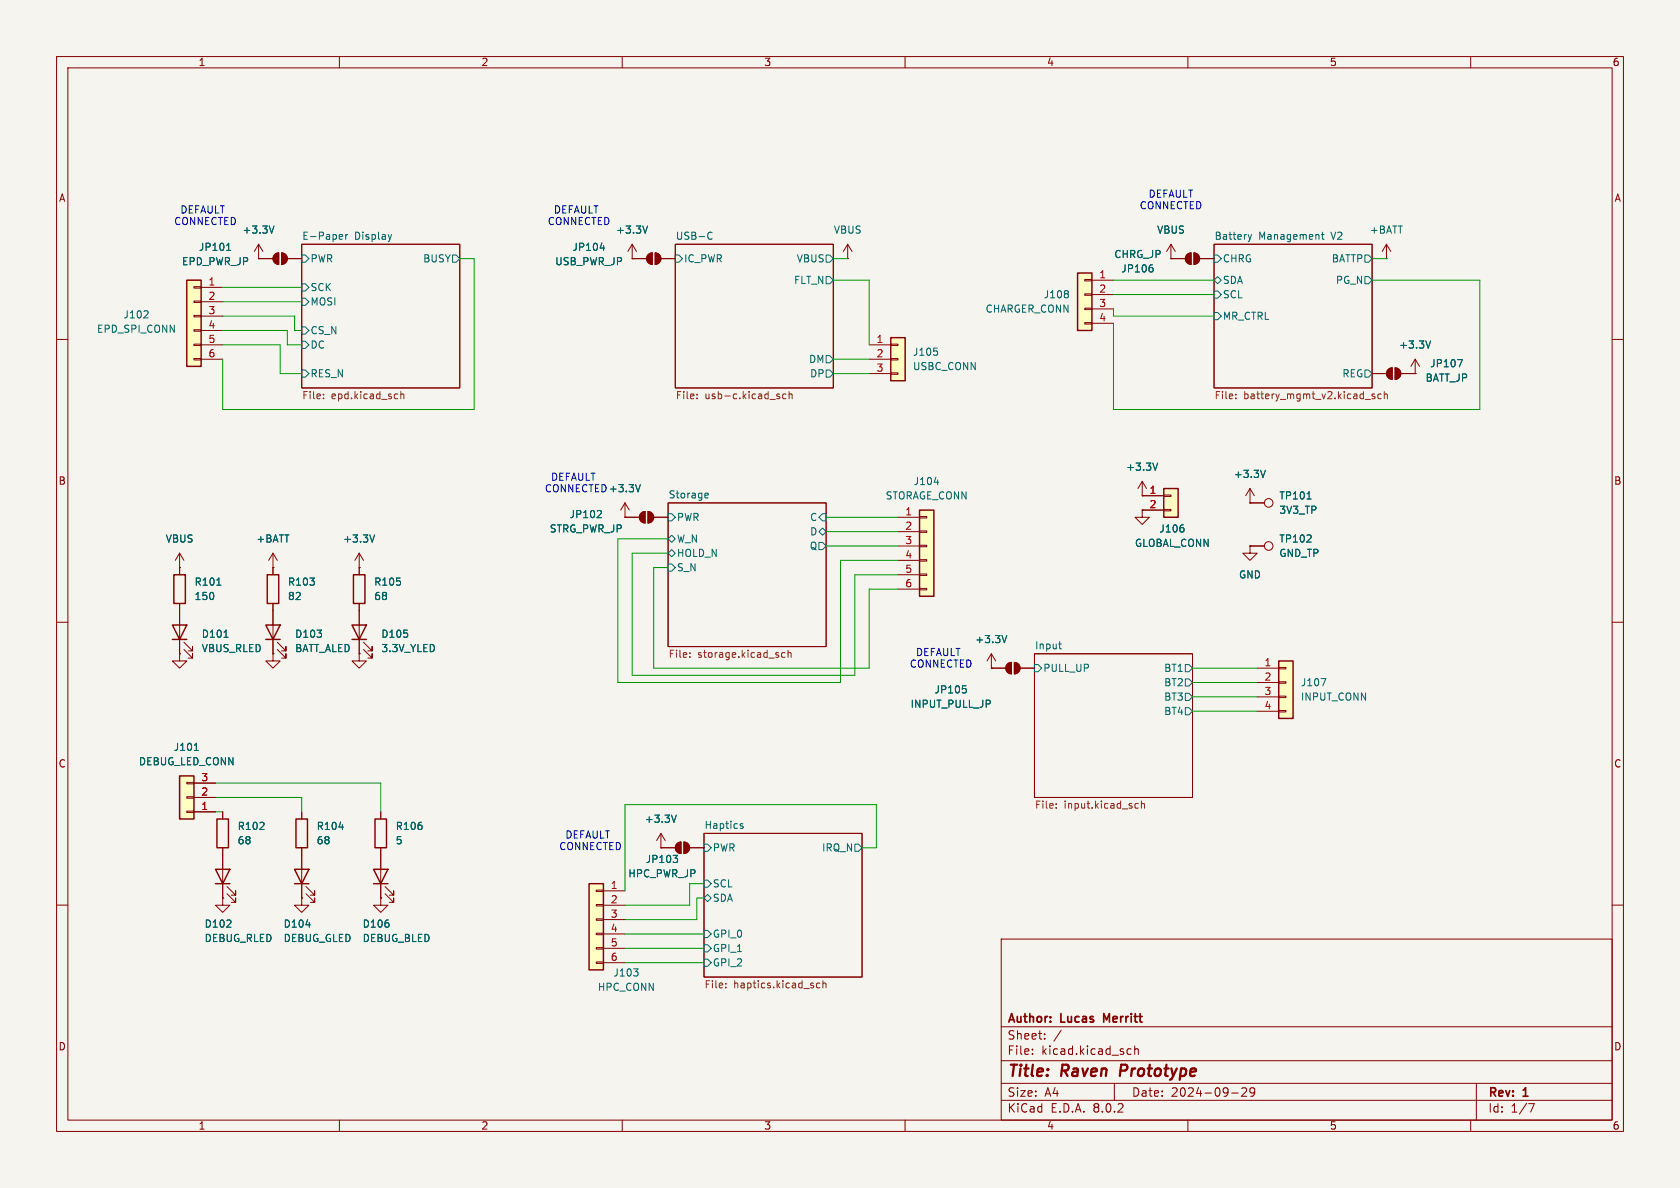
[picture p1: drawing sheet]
<svg xmlns="http://www.w3.org/2000/svg" width="297mm" height="210mm" viewBox="0 0 297 210" stroke-linecap="round" stroke-linejoin="round" font-family="sans-serif">
<path d="M0 0h297v210h-297z" fill="#f5f4ef" stroke="#f5f4ef" stroke-width=".18"/>
<g fill="none" stroke="#840000" stroke-width=".18">
<path d="M10 10h277v190h-277zM12 12h273v186h-273zM60 10v2M110 10v2M160 10v2M210 10v2M260 10v2M10 60h2M53.3 43.2h28v25.4h-28zM119.4 43.2h27.9v25.4h-27.9zM214.6 43.2h28v25.4h-28zM285 60h2"/>
<path d="M110.5 91.4h.1M110.5 88.9l-.8 1.3M110.5 88.9v2.5M110.5 88.9l.8 1.3M118.1 88.9h27.9v25.4h-27.9zM10 110h2M182.9 115.6h27.9v25.4h-27.9zM285 110h2M10 160h2M124.5 147.3h27.9v25.4h-27.9zM285 160h2M177 166h108v32h-108z"/>
<path d="M60 198v2M110 198v2M160 198v2M177 194.5h108M177 191.5h108M177 187.5h108M177 181.5h108M182.5 186.3v.1M182.5 185.5v.1M184.7 183.6v.1M184.7 182.8v.1M187.6 182.1l-1.3 2"/>
<path d="M197 191.5v3M199.4 186.3h.6M199.4 185.5h.6M200.6 185.5l.2-.1 .4 .1v.9M200.6 184.9v1.5M210 198v2M217.7 193.2h1.2M219.5 192.4l.6-.1 .2 .1 .1 .3-.9 1.1h.9M221.8 192.9l-.3 .3h-.3l-.2-.3 .1-.5 .4-.1 .2 .1a.99 .99 0 0 1-.3 1.4h-.3M260 198v2M261 191.5v6.5M270.2 195.1h1l-.6 1.5"/>
</g>
<path d="M198.2 188.2l-.2 2" fill="none" stroke="#840000" stroke-width=".4"/>
<path d="M195.6 180.3l-.5-1.1v1.5" fill="none" stroke="#840000" stroke-width=".3"/>
<g fill="none" stroke="#006464" stroke-width=".18">
<path d="M53.3 45.1h.7l.6 .6-.6 .7h-.7zM53.3 50.2h.7l.6 .6-.6 .6h-.7zM53.3 52.7h.7l.6 .6-.6 .7h-.7zM53.3 57.8h.7l.6 .6-.6 .7h-.7zM60.4 41.5l.2 .3-.6 .1M60.5 42.2l-.1 .1M61.1 41.5v.8M61.5 41.5l-.4 .2M69.2 41.5l-.3 .8M80 45.1h.6l.7 .6-.7 .7h-.6zM119.4 45.1h.6l.6 .6-.6 .7h-.6zM125.3 41.1l.3-.1 .3 .2"/>
<path d="M125.9 42.2l-.3 .1-.3-.1M146 45.1h.7l.6 .6-.6 .7h-.7zM146 48.9h.7l.6 .6-.6 .7h-.7zM214.6 45.1h.7l.6 .6-.6 .7h-.7zM214.6 49.5l.7-.6 .6 .6-.6 .7zM214.6 51.4h.7l.6 .7-.6 .6h-.7zM214.6 55.2h.7l.6 .7-.6 .6h-.7zM220.7 41.5l.3 .8M221 42.3l-.2 .4M221.3 41.5l-.3 .8M233.6 41.5h.5M233.8 41v1.1l.3 .2"/>
<path d="M241.3 45.1h.6l.7 .6-.7 .7h-.6zM241.3 48.9h.6l.7 .6-.7 .7h-.6zM53.3 60.3h.7l.6 .7-.6 .6h-.7zM53.3 65.4h.7l.6 .6-.6 .7h-.7zM146 62.9h.7l.6 .6-.6 .6h-.7zM146 65.4h.7l.6 .6-.6 .7h-.7zM241.3 65.4h.6l.7 .6-.7 .7h-.6zM113.2 85.7l-.4 1.2M118.1 90.8h.6l.7 .6-.7 .7h-.6zM118.1 97.8l.6-.6 .7 .6-.7 .6zM118.1 99.7h.6l.7 .6-.7 .7h-.6zM118.1 95.3l.6-.7 .7 .7-.7 .6z"/>
<path d="M124.8 87.2h.4v.3l-.6 .1M125.2 88h-.4M144.8 94l.6-.7 .6 .7-.6 .6zM144.8 95.9h.6l.6 .6-.6 .7h-.6zM145.4 90.8h.6v1.3h-.6l-.6-.7zM182.9 117.5h.6l.6 .6-.6 .6h-.6zM187.2 113.8h.4M187.4 114.6l.2 .1M209.5 117.5h.7l.6 .6-.6 .6h-.7zM209.5 125.1h.7l.6 .6-.6 .7h-.7zM209.5 120h.7l.6 .7-.6 .6h-.7zM209.5 122.6h.7l.6 .6-.6 .6h-.7z"/>
<path d="M124.5 155.6h.6l.6 .6-.6 .6h-.6zM124.5 149.2h.6l.6 .7-.6 .6h-.6zM124.5 158.8l.6-.7 .6 .7-.6 .6zM130.9 146l.4 .1 .1 .2-.2 .1h-.4M130.9 145.7h.4M151.1 149.2h.7l.6 .7-.6 .6h-.7zM124.5 164.5h.6l.6 .6-.6 .6h-.6zM124.5 167h.6l.6 .6-.6 .7h-.6zM124.5 169.5h.6l.6 .7-.6 .6h-.6z"/>
</g>
<g fill="none" stroke="#725600" stroke-width=".18">
<path d="M57.2 70.4v.1M57.2 69.7v.1M70.9 69.8l.1-.2 .3 .1 .1 .8M70.9 69.2v1.3M123.2 70.4v.1M123.2 69.7v.1M137.7 70.1l.2 .1-.2 .3M137.7 69.6l.1 .1M139 69.7l-.4-.1-.3 .3 .2 .5h.5M139.5 69.8l.2-.2 .3 .1v.8M139.5 69.2v1.3M218.5 70.4v.1"/>
<path d="M218.5 69.7v.1M243 69.7l-.3-.1-.2 .2 .1 .2 .4 .1v.3h-.5M244.2 69.7l-.4-.1-.2 .3 .1 .5h.5M244.7 69.8l.2-.2 .3 .1 .1 .8M244.7 69.2v1.3M122 116.1v.1M122 115.4v.1M138.8 115.4h-.4l-.2 .2 .1 .5h.5M139.3 115.5l.2-.1h.3l.1 .8M139.3 114.9v1.3M186.7 142.8v.1M186.7 142.1v.1"/>
<path d="M200.8 142.8h.4M200.8 142.1h.4M201.8 142.2l.2-.2 .3 .1v.8M201.8 141.6v1.3M128.3 174.5v.1M128.3 173.8v.2M144.9 173.8h-.3l-.3 .2 .2 .6h.4M145.5 173.9l.2-.1h.3v.8M145.5 173.4v1.2"/>
</g>
<path d="M226.1 116.8h2.5v10.2h-2.5z" fill="#ffffc2"/>
<path d="M222.2 118.1h3.9M226.1 118h1.2v.2h-1.2zM222.2 120.7h3.9M222.2 123.2h3.9M222.2 125.7h3.9M226.1 125.6h1.2v.3h-1.2zM226.1 123.1h1.2v.2h-1.2zM226.1 120.5h1.2v.3h-1.2z" fill="none" stroke="#840000" stroke-width=".18"/>
<path d="M226.1 116.8h2.5v10.2h-2.5z" fill="none" stroke="#840000" stroke-width=".25"/>
<path d="M233.5 120h.9l-.5 1.2" fill="none" stroke="#006464" stroke-width=".18"/>
<path d="M190.5 48.3h2.5v10.1h-2.5z" fill="#ffffc2"/>
<g fill="none" stroke="#840000" stroke-width=".18">
<path d="M191.8 57h1.2v.3h-1.2zM191.8 54.5h1.2v.2h-1.2zM191.8 51.9h1.2v.3h-1.2zM191.8 49.4h1.2v.3h-1.2zM193 49.5h3.8M193 52.1h3.8M193 54.6h3.8M193 57.2h3.8M207 45.7h.1M207 45.7h2.5M207 43.2l-.8 1.3M207 43.2v2.5"/>
<path d="M207 43.2l.8 1.3M209.8 45l.8-.3v2a1.02 1.02 0 0 1-1-.6 1.02 1.02 0 0 1 .2-1.1zM211.1 44.7a1.02 1.02 0 0 1 1 1 1.02 1.02 0 0 1-1 1zM212.1 45.7h2.5M110.5 91.4h2.5M113.3 90.7l.7-.3v2.1a1.02 1.02 0 0 1-.9-.7 1.02 1.02 0 0 1 .2-1.1zM114.6 90.4a1.02 1.02 0 0 1 1 1 1.02 1.02 0 0 1-1 1.1zM115.6 91.4h2.5M221 96.5h2.5"/>
<circle cx="224.3" cy="96.5" r=".76"/>
</g>
<path d="M190.5 48.3h2.5v10.1h-2.5z" fill="none" stroke="#840000" stroke-width=".25"/>
<path d="M188.8 51.4l.1 .2-.1 .3M188.8 52l.1 .2-.1 .4M203.5 46.8h.2M203.6 47.3l.3 .2v.3l-.3 .3M106.1 90.2l.2 .3v.3l-.8 .7h.8" fill="none" stroke="#006464" stroke-width=".18"/>
<g fill="#840000" stroke="#840000" stroke-width=".18">
<path d="M209.8 45l.8-.3v2a1.02 1.02 0 0 1-1-.6 1.02 1.02 0 0 1 .2-1.1z"/>
<path d="M211.1 44.7a1.02 1.02 0 0 1 1 1 1.02 1.02 0 0 1-1 1z"/>
<path d="M113.3 90.7l.7-.3v2.1a1.02 1.02 0 0 1-.9-.7 1.02 1.02 0 0 1 .2-1.1z"/>
<path d="M114.6 90.4a1.02 1.02 0 0 1 1 1 1.02 1.02 0 0 1-1 1.1z"/>
</g>
<path d="M104.1 156.2h2.6v15.3h-2.6z" fill="#ffffc2"/>
<g fill="none" stroke="#840000" stroke-width=".18">
<path d="M250.2 66h.1M250.2 63.5l-.8 1.3M250.2 63.5v2.5M250.2 63.5l.8 1.3M105.4 159.9h1.3v.2h-1.3zM105.4 157.4h1.3v.2h-1.3zM106.7 157.5h3.8M105.4 170.1h1.3v.2h-1.3zM105.4 167.5h1.3v.3h-1.3zM105.4 165h1.3v.2h-1.3zM105.4 162.4h1.3v.3h-1.3zM106.7 160h3.8"/>
<path d="M106.7 162.6h3.8M106.7 165.1h3.8M106.7 167.6h3.8M106.7 170.2h3.8"/>
</g>
<path d="M104.1 156.2h2.6v15.3h-2.6z" fill="none" stroke="#840000" stroke-width=".25"/>
<path d="M252.9 60.3l-.4 1.2M112 171.3h.8l-.4 .5M112.7 171.8l.1 .2-.1 .5" fill="none" stroke="#006464" stroke-width=".18"/>
<path d="M31.7 137.2h2.6v7.6h-2.6z" fill="#ffffc2"/>
<path d="M33 138.3h1.3v.3h-1.3zM34.3 138.4h3.8M33 140.8h1.3v.3h-1.3zM33 143.4h1.3v.2h-1.3zM34.3 143.5h3.8M34.3 141h3.8M53.3 143.5v1.3M53.3 149.9v1.2M67.3 158.8v1.2h1.3l-1.3 1.3-1.3-1.3h1.3M67.3 158.8h.1" fill="none" stroke="#840000" stroke-width=".18"/>
<path d="M31.7 137.2h2.6v7.6h-2.6zM52.3 144.8h2.1v5.1h-2.1z" fill="none" stroke="#840000" stroke-width=".25"/>
<path d="M34.4 132.7h.7M59.9 146.2h.8" fill="none" stroke="#006464" stroke-width=".18"/>
<path d="M33 49.5h2.6v15.3h-2.6z" fill="#ffffc2"/>
<g fill="none" stroke="#840000" stroke-width=".18">
<path d="M34.3 58.3h1.3v.2h-1.3zM34.3 55.8h1.3v.2h-1.3zM34.3 53.2h1.3v.3h-1.3zM34.3 50.7h1.3v.2h-1.3zM35.6 50.8h3.8M35.6 53.3h3.8M35.6 55.9h3.8M35.6 58.4h3.8M34.3 63.4h1.3v.2h-1.3zM34.3 60.8h1.3v.3h-1.3zM35.6 61h3.8M35.6 63.5h3.8"/>
<path d="M242.6 66h2.5M245.4 65.3l.7-.3v2.1a1.02 1.02 0 0 1-.9-.7 1.02 1.02 0 0 1 .2-1.1zM246.6 65a1.02 1.02 0 0 1 1 1 1.02 1.02 0 0 1-1 1.1zM247.6 66h2.6M201.9 90.2v1.2h1.3l-1.3 1.3-1.2-1.3h1.2M201.9 90.2h.1M221 88.9h.1M221 86.4l-.8 1.2M221 86.4v2.5M221 86.4l.7 1.2"/>
</g>
<path d="M33 49.5h2.6v15.3h-2.6z" fill="none" stroke="#840000" stroke-width=".25"/>
<path d="M26.1 55l.1 .2-.1 .3-.7 .7h.8M257.7 63.6h.8l-.5 1.2M223.7 83.1l-.4 1.3" fill="none" stroke="#006464" stroke-width=".18"/>
<g fill="#840000" stroke="#840000" stroke-width=".18">
<path d="M245.4 65.3l.7-.3v2.1a1.02 1.02 0 0 1-.9-.7 1.02 1.02 0 0 1 .2-1.1z"/>
<path d="M246.6 65a1.02 1.02 0 0 1 1 1 1.02 1.02 0 0 1-1 1.1z"/>
</g>
<path d="M205.7 86.4h2.6v5h-2.6z" fill="#ffffc2"/>
<g fill="none" stroke="#840000" stroke-width=".18">
<path d="M45.7 45.7h.1M45.7 45.7h2.6M45.7 43.2l-.7 1.3M45.7 43.2v2.5M45.7 43.2l.8 1.3M48.6 45l.7-.3v2a1.02 1.02 0 0 1-1-.6 1.02 1.02 0 0 1 .3-1.1zM49.8 44.7a1.02 1.02 0 0 1 1 1 1.02 1.02 0 0 1-1 1zM50.8 45.7h2.5M111.8 45.7h.1M111.8 43.2l-.8 1.3M111.8 43.2v2.5M111.8 43.2l.7 1.3"/>
<path d="M111.8 45.7h2.5M114.6 45l.7-.3v2a1.02 1.02 0 0 1-.9-.6 1.02 1.02 0 0 1 .2-1.1zM115.8 44.7a1.02 1.02 0 0 1 1 1 1.02 1.02 0 0 1-1 1zM116.8 45.7h2.6M245.1 45.7h.1M245.1 43.2l-.8 1.3M245.1 43.2v2.5M245.1 43.2l.8 1.3M201.9 87.6h.1M201.9 87.6h3.8M201.9 90.2h3.8M201.9 85.1l-.7 1.3"/>
<path d="M201.9 85.1v2.5M201.9 85.1l.8 1.3M205.7 90h1.3v.3h-1.3zM205.7 87.5h1.3v.3h-1.3zM221 96.5v1.3h1.2l-1.2 1.3-1.3-1.3h1.3M221 96.5h.1M221 88.9h2.5M31.7 115.6v1.2h1.3l-1.3 1.3-1.2-1.3h1.2M31.7 115.6h.1M39.4 158.8v1.2h1.2l-1.2 1.3-1.3-1.3h1.3M39.4 158.8h.1"/>
<circle cx="224.3" cy="88.9" r=".76"/>
</g>
<path d="M205.7 86.4h2.6v5h-2.6z" fill="none" stroke="#840000" stroke-width=".25"/>
<path d="M48.4 39.9l-.4 1.3M114.5 39.9l-.4 1.3M40.1 44.3h.7M40.3 43.2l.1-.2v1.3M106.1 43.8h.8M106.7 43.4v.9M204.7 81.9l-.5 1.2M209.2 93.3l.1 .2-.1 .5M231.1 88.2h.7" fill="none" stroke="#006464" stroke-width=".18"/>
<g fill="#840000" stroke="#840000" stroke-width=".18">
<path d="M114.6 45l.7-.3v2a1.02 1.02 0 0 1-.9-.6 1.02 1.02 0 0 1 .2-1.1z"/>
<path d="M115.8 44.7a1.02 1.02 0 0 1 1 1 1.02 1.02 0 0 1-1 1z"/>
<path d="M48.6 45l.7-.3v2a1.02 1.02 0 0 1-1-.6 1.02 1.02 0 0 1 .3-1.1z"/>
<path d="M49.8 44.7a1.02 1.02 0 0 1 1 1 1.02 1.02 0 0 1-1 1z"/>
</g>
<path d="M162.6 90.2h2.5v15.2h-2.5z" fill="#ffffc2"/>
<path d="M158.7 91.4h3.9M158.7 94h3.9M158.7 96.5h3.9M158.7 99.1h3.9M162.6 98.9h1.2v.3h-1.2zM162.6 96.4h1.2v.2h-1.2zM162.6 93.9h1.2v.2h-1.2zM162.6 91.3h1.2v.3h-1.2zM158.7 101.6h3.9M158.7 104.1h3.9M162.6 104h1.2v.3h-1.2zM162.6 101.5h1.2v.2h-1.2z" fill="none" stroke="#840000" stroke-width=".18"/>
<path d="M162.6 90.2h2.5v15.2h-2.5z" fill="none" stroke="#840000" stroke-width=".25"/>
<path d="M165.2 85.2h.7" fill="none" stroke="#006464" stroke-width=".18"/>
<path d="M157.5 59.7h2.5v7.6h-2.5z" fill="#ffffc2"/>
<g fill="none" stroke="#840000" stroke-width=".18">
<path d="M45.7 45.7h.1M45.7 45.7h2.6M50.8 45.7h2.5M111.8 45.7h.1M111.8 45.7h2.5M116.8 45.7h2.6M149.9 45.7h.1M149.9 43.2l-.8 1.3M149.9 43.2v2.5M149.9 43.2l.7 1.3M207 45.7h.1M207 45.7h2.5"/>
<path d="M212.1 45.7h2.5M153.7 61h3.8M153.7 63.5h3.8M153.7 66h3.8M157.5 65.9h1.2v.3h-1.2zM157.5 63.4h1.2v.2h-1.2zM157.5 60.8h1.2v.3h-1.2zM242.6 66h2.5M247.6 66h2.6M250.2 66h.1M31.7 97.8v3.8M31.7 97.8l-.7 1.3"/>
<path d="M31.7 97.8l.8 1.3M48.3 97.8l-.8 1.3M48.3 97.8v3.8M48.3 97.8l.7 1.3M63.5 97.8l-.8 1.3M63.5 97.8v3.8M63.5 97.8l.8 1.3M110.5 91.4h.1M110.5 91.4h2.5M115.6 91.4h2.5M201.9 87.6h.1M201.9 90.2h.1"/>
<path d="M201.9 87.6h3.8M201.9 90.2h3.8M221 96.5h.1M221 88.9h.1M221 88.9h2.5M221 96.5h2.5M31.7 100.3h.1M31.7 115.6h.1M31.7 106.7v8.9M32.5 114.8l1.5 1.5v-.7v.7h-.7M32.5 113.5l1.5 1.6v-.8v.8h-.7M48.3 100.3h.1"/>
<path d="M48.3 115.6v1.2h1.2l-1.2 1.3-1.3-1.3h1.3M48.3 115.6h.1M48.3 106.7v8.9M49 114.8l1.5 1.5v-.7v.7h-.7M49 113.5l1.5 1.6v-.8v.8h-.7M63.5 100.3h.1M63.5 115.6v1.2h1.3l-1.3 1.3-1.3-1.3h1.3M63.5 115.6h.1M63.5 106.7v8.9M64.3 114.8l1.5 1.5v-.7v.7h-.8M64.3 113.5l1.5 1.6v-.8v.8h-.8M175.3 118.1h.1"/>
<path d="M175.3 115.6l-.8 1.2M175.3 115.6v2.5M175.3 115.6l.7 1.2M175.3 118.1h2.5M178.1 117.4l.7-.3v2a1.02 1.02 0 0 1-.9-.6 1.02 1.02 0 0 1 .2-1.1zM179.3 117.1a1.02 1.02 0 0 1 1 1 1.02 1.02 0 0 1-1 1zM180.3 118.1h2.6M34.3 138.4h3.8M34.3 143.5h3.8M34.3 141h3.8M39.4 158.8h.1M39.4 143.5v1.3"/>
<path d="M39.4 149.9v8.9M40.1 158l1.6 1.5v-.7v.7h-.8M40.1 156.7l1.6 1.5v-.7v.7h-.8M53.3 158.8v1.2h1.3l-1.3 1.3-1.2-1.3h1.2M53.3 158.8h.1M53.3 143.5v1.3M53.3 149.9v8.9M54.1 158l1.5 1.5v-.7v.7h-.7M54.1 156.7l1.5 1.5v-.7v.7h-.7M67.3 158.8h.1M67.3 143.5v1.3M67.3 149.9v8.9"/>
<path d="M68.1 158l1.5 1.5v-.7v.7h-.8M68.1 156.7l1.5 1.5v-.7v.7h-.8M116.8 149.9h.1M116.8 147.3l-.7 1.3M116.8 147.3v2.6M116.8 147.3l.8 1.3M116.8 149.9h2.6M119.7 149.1l.7-.3v2.1a1.02 1.02 0 0 1-.9-.7 1.02 1.02 0 0 1 .2-1.1zM120.9 148.8a1.02 1.02 0 0 1 1 1.1 1.02 1.02 0 0 1-1 1zM121.9 149.9h2.6"/>
</g>
<g fill="none" stroke="#840000" stroke-width=".25">
<path d="M157.5 59.7h2.5v7.6h-2.5zM30.5 110.5h2.5l-1.3 2.5zM30.5 113h2.5M30.7 101.6h2.1v5.1h-2.1zM47 110.5h2.5l-1.2 2.5zM47 113h2.5M47.2 101.6h2.1v5.1h-2.1zM62.2 110.5h2.6l-1.3 2.5zM62.2 113h2.6M62.5 101.6h2v5.1h-2zM38.1 153.7h2.5l-1.2 2.5zM38.1 156.2h2.5"/>
<path d="M38.4 144.8h2v5.1h-2zM52.1 153.7h2.5l-1.3 2.5zM52.1 156.2h2.5M66 153.7h2.6l-1.3 2.5zM66 156.2h2.6M66.3 144.8h2v5.1h-2z"/>
</g>
<g fill="none" stroke="#006464" stroke-width=".18">
<path d="M48.4 39.9l-.4 1.3M114.5 39.9l-.4 1.3M40.1 44.3h.7M40.3 43.2l.1-.2v1.3M106.1 43.8h.8M106.7 43.4v.9M203.5 46.8h.2M203.6 47.3l.3 .2v.3l-.3 .3M165.1 61.5h.6M165.6 62.1l.2 .2-.2 .4M252.9 60.3l-.4 1.2M257.7 63.6h.8l-.5 1.2"/>
<path d="M66.2 94.6l-.4 1.2M106.1 90.2l.2 .3v.3l-.8 .7h.8M113.2 85.7l-.4 1.2M204.7 81.9l-.5 1.2M209.2 93.3l.1 .2-.1 .5M223.7 83.1l-.4 1.3M231.1 88.2h.7M38.3 103.4h.8M39.6 112.7h.7M178 112.3l-.4 1.3M34.4 132.7h.7M170.2 121.2h.6"/>
<path d="M170.6 121.7l.2 .3v.3l-.2 .2M59.9 146.2h.8M119 151.2h.8l-.4 .5M119.5 151.7l.3 .2v.3l-.3 .3M119.6 144.1l-.5 1.3M54.1 163.5h.8"/>
</g>
<g fill="#840000" stroke="#840000" stroke-width=".18">
<path d="M119.7 149.1l.7-.3v2.1a1.02 1.02 0 0 1-.9-.7 1.02 1.02 0 0 1 .2-1.1z"/>
<path d="M120.9 148.8a1.02 1.02 0 0 1 1 1.1 1.02 1.02 0 0 1-1 1z"/>
<path d="M178.1 117.4l.7-.3v2a1.02 1.02 0 0 1-.9-.6 1.02 1.02 0 0 1 .2-1.1z"/>
<path d="M179.3 117.1a1.02 1.02 0 0 1 1 1 1.02 1.02 0 0 1-1 1z"/>
</g>
<g fill="none" stroke="#009600" stroke-width=".18">
<path d="M39.4 55.9h12.7v2.5h1.2M39.4 58.4h11.4v2.6h2.5M39.4 50.8h13.9M39.4 53.3h13.9M81.3 45.7h2.5v26.7h-44.4v-8.9M147.3 49.5h6.4v11.5M147.3 45.7h2.6M196.8 49.5h17.8M196.8 52.1h17.8M196.8 54.6v1.3h17.8M242.6 49.5h19v22.9h-64.8v-15.2M242.6 45.7h2.5"/>
<path d="M39.4 61h10.1v5h3.8M147.3 66h6.4M147.3 63.5h6.4M118.1 95.3h-8.9v25.4h39.4v-21.6h10.1M118.1 97.8h-6.3v21.6h39.3v-17.8h7.6M146 94h12.7M146 91.4h12.7M146 96.5h12.7M118.1 100.3h-2.5v17.8h38.1v-14h5M210.8 118.1h11.4M38.1 138.4h29.2v5.1M210.8 120.7h11.4"/>
<path d="M210.8 123.2h11.4M210.8 125.7h11.4M38.1 143.5h1.3M38.1 141h15.2v2.5M124.5 156.2h-2.6v3.8h-11.4M124.5 158.8h-1.3v3.8h-12.7M152.4 149.9h2.5v-7.7h-44.4v15.3M110.5 167.6h14M110.5 170.2h14M110.5 165.1h14"/>
</g>
<g font-size="2.8" fill="#840000">
<text x="178" y="190.9">Title:</text>
<text x="187.7" y="190.9">Raven</text>
<text x="198.8" y="190.9">Prototype</text>
</g>
<g font-size="2.1" fill="#840000">
<text x="178" y="184">Sheet:</text>
<text x="178" y="181.2">Author:</text>
<text x="187.6" y="181.2">Lucas</text>
<text x="195.8" y="181.2">Merritt</text>
<text x="178" y="186.7">File:</text>
<text x="184.1" y="186.7">kicad.kicad_sch</text>
<text x="178" y="196.9">KiCad</text>
<text x="178" y="194.1">Size:</text>
<text x="184.7" y="194.1">A4</text>
<text x="185.7" y="196.9">E.D.A.</text>
<text x="193.3" y="196.9">8.0.2</text>
<text x="200" y="194.1">Date:</text>
<text x="207" y="194.1">2024-09-29</text>
<text x="263" y="194.3">Rev:</text>
<text x="263" y="196.9">Id:</text>
<text x="267.1" y="196.9">1/7</text>
<text x="269.4" y="194.3">1</text>
</g>
<g font-size="1.8" fill="#840000">
<text x="35" y="11.9">1</text>
<text x="85" y="11.9">2</text>
<text x="135" y="11.9">3</text>
<text x="185" y="11.9">4</text>
<text x="235" y="11.9">5</text>
<text x="285" y="11.9">6</text>
<text x="10.3" y="35.9">A</text>
<text x="285.3" y="35.9">A</text>
<text x="10.3" y="85.9">B</text>
<text x="285.3" y="85.9">B</text>
<text x="10.3" y="135.9">C</text>
<text x="285.3" y="135.9">C</text>
<text x="10.3" y="185.9">D</text>
<text x="285.3" y="185.9">D</text>
<text x="35" y="199.9">1</text>
<text x="85" y="199.9">2</text>
<text x="135" y="199.9">3</text>
<text x="185" y="199.9">4</text>
<text x="235" y="199.9">5</text>
<text x="285" y="199.9">6</text>
</g>
<g font-size="1.8" fill="#0000c2">
<text x="202.9" y="35.2">DEFAULT</text>
<text x="30.7" y="40">CONNECTED</text>
<text x="31.8" y="37.9">DEFAULT</text>
<text x="96.7" y="40">CONNECTED</text>
<text x="97.8" y="37.9">DEFAULT</text>
<text x="201.4" y="37.2">CONNECTED</text>
<text x="96.2" y="87.2">CONNECTED+3.3V</text>
<text x="97.3" y="85.2">DEFAULT</text>
<text x="160.7" y="118.2">CONNECTED</text>
<text x="161.8" y="116.2">DEFAULT</text>
<text x="99.8" y="148.4">DEFAULT</text>
<text x="98.8" y="150.5">CONNECTED</text>
</g>
<g font-size="1.8" fill="#006464">
<text x="42.8" y="41.5">+3.3V</text>
<text x="108.8" y="41.5">+3.3V</text>
<text x="147.3" y="41.5">VBUS</text>
<text x="204.5" y="41.5">VBUS</text>
<text x="242.1" y="41.5">+BATT</text>
<text x="32.1" y="47.1">EPD_PWR_JP</text>
<text x="35.1" y="44.6">JP101</text>
<text x="53.3" y="42.5">E-Paper</text>
<text x="54.8" y="46.6">PWR</text>
<text x="62.7" y="42.5">Display</text>
<text x="74.7" y="46.6">BUSY</text>
<text x="98.1" y="47.1">USB_PWR_JP</text>
<text x="101.1" y="44.6">JP104</text>
<text x="119.4" y="42.5">USB-C</text>
<text x="120.8" y="46.6">IC_PWR</text>
<text x="140.8" y="46.6">VBUS</text>
<text x="196.9" y="45.8">CHRG_JP</text>
<text x="214.6" y="42.5">Battery</text>
<text x="216.1" y="46.6">CHRG</text>
<text x="222.5" y="42.5">Management</text>
<text x="235.3" y="46.6">BATTP</text>
<text x="235.5" y="42.5">V2</text>
<text x="54.8" y="51.7">SCK</text>
<text x="140.3" y="50.4">FLT_N</text>
<text x="184.4" y="52.9">J108</text>
<text x="198.1" y="48.4">JP106</text>
<text x="216.1" y="50.4">SDA</text>
<text x="216.1" y="52.9">SCL</text>
<text x="236.1" y="50.4">PG_N</text>
<text x="17" y="59">EPD_SPI_CONN</text>
<text x="21.7" y="56.5">J102</text>
<text x="54.8" y="54.2">MOSI</text>
<text x="54.8" y="59.3">CS_N</text>
<text x="174.1" y="55.5">CHARGER_CONN</text>
<text x="216.1" y="56.7">MR_CTRL</text>
<text x="54.8" y="61.8">DC</text>
<text x="142.9" y="64.4">DM</text>
<text x="161.3" y="63.1">J105</text>
<text x="161.3" y="65.6">USBC_CONN</text>
<text x="247.2" y="61.8">+3.3V</text>
<text x="252.7" y="65.1">JP107</text>
<text x="54.8" y="66.9">RES_N</text>
<text x="143.1" y="66.9">DP</text>
<text x="237.2" y="66.9">REG</text>
<text x="251.9" y="67.7">BATT_JP</text>
<text x="199" y="83.4">+3.3V</text>
<text x="107.5" y="87.2">+3.3V</text>
<text x="118.1" y="88.2">Storage</text>
<text x="156.5" y="88.5">STORAGE_CONN</text>
<text x="161.4" y="86">J104</text>
<text x="218" y="84.7">+3.3V</text>
<text x="226.1" y="88.5">TP101</text>
<text x="97.1" y="94.3">STRG_PWR_JP</text>
<text x="100.6" y="91.8">JP102</text>
<text x="119.6" y="92.3">PWR</text>
<text x="143.1" y="94.8">D</text>
<text x="143.1" y="92.3">C</text>
<text x="204.9" y="94.3">J106</text>
<text x="226.1" y="91">3V3_TP</text>
<text x="29.2" y="96.1">VBUS</text>
<text x="45.2" y="96.1">+BATT</text>
<text x="60.6" y="96.1">+3.3V</text>
<text x="119.6" y="98.7">HOLD_N</text>
<text x="119.6" y="101.2">S_N</text>
<text x="119.6" y="96.1">W_N</text>
<text x="143.1" y="97.4">Q</text>
<text x="200.5" y="96.9">GLOBAL_CONN</text>
<text x="226.1" y="96.1">TP102</text>
<text x="226.1" y="98.7">GND_TP</text>
<text x="34.3" y="103.7">R101</text>
<text x="34.3" y="106.3">150</text>
<text x="50.8" y="103.7">R103</text>
<text x="50.8" y="106.3">82</text>
<text x="66" y="103.7">R105</text>
<text x="66" y="106.3">68</text>
<text x="218.9" y="102.5">GND</text>
<text x="35.6" y="112.9">D101</text>
<text x="52.1" y="112.9">D103</text>
<text x="67.3" y="112.9">D105</text>
<text x="172.3" y="113.9">+3.3V</text>
<text x="35.6" y="115.5">VBUS_RLED</text>
<text x="52.1" y="115.5">BATT_ALED</text>
<text x="67.3" y="115.5">3.3V_YLED</text>
<text x="182.9" y="114.9">Input</text>
<text x="184.3" y="119">PULL_UP</text>
<text x="205.7" y="119">BT1</text>
<text x="160.9" y="125.3">INPUT_PULL_JP</text>
<text x="165.1" y="122.8">JP105</text>
<text x="205.7" y="121.5">BT2</text>
<text x="205.7" y="124.1">BT3</text>
<text x="229.9" y="121.5">J107</text>
<text x="229.9" y="124.1">INPUT_CONN</text>
<text x="205.7" y="126.6">BT4</text>
<text x="24.5" y="135.5">DEBUG_LED_CONN</text>
<text x="30.6" y="132.9">J101</text>
<text x="41.9" y="146.9">R102</text>
<text x="41.9" y="149.5">68</text>
<text x="55.9" y="146.9">R104</text>
<text x="55.9" y="149.5">68</text>
<text x="69.9" y="146.9">R106</text>
<text x="69.9" y="149.5">5</text>
<text x="113.9" y="145.6">+3.3V</text>
<text x="124.5" y="146.6">Haptics</text>
<text x="111" y="155.3">HPC_PWR_JP</text>
<text x="114.1" y="152.8">JP103</text>
<text x="125.9" y="150.7">PWR</text>
<text x="145.2" y="150.7">IRQ_N</text>
<text x="125.9" y="157.1">SCL</text>
<text x="125.9" y="159.6">SDA</text>
<text x="36.1" y="164.2">D102</text>
<text x="36.1" y="166.7">DEBUG_RLED</text>
<text x="50" y="164.2">D104</text>
<text x="50" y="166.7">DEBUG_GLED</text>
<text x="64" y="164.2">D106</text>
<text x="64" y="166.7">DEBUG_BLED</text>
<text x="125.9" y="166">GPI_0</text>
<text x="108.3" y="172.8">J103</text>
<text x="125.9" y="168.5">GPI_1</text>
<text x="125.9" y="171">GPI_2</text>
<text x="105.6" y="175.4">HPC_CONN</text>
</g>
<g font-size="1.8" fill="#a90000">
<text x="36.8" y="50.5">1</text>
<text x="36.8" y="53.1">2</text>
<text x="194.2" y="49.3">1</text>
<text x="194.2" y="51.8">2</text>
<text x="36.8" y="55.6">3</text>
<text x="36.8" y="58.2">4</text>
<text x="194.2" y="54.4">3</text>
<text x="194.2" y="56.9">4</text>
<text x="36.8" y="60.7">5</text>
<text x="36.8" y="63.2">6</text>
<text x="154.9" y="60.7">1</text>
<text x="154.9" y="63.2">2</text>
<text x="154.9" y="65.8">3</text>
<text x="203.1" y="87.4">1</text>
<text x="203.1" y="89.9">2</text>
<text x="159.9" y="91.2">1</text>
<text x="159.9" y="93.7">2</text>
<text x="159.9" y="96.3">3</text>
<text x="159.9" y="98.8">4</text>
<text x="159.9" y="101.3">5</text>
<text x="159.9" y="103.9">6</text>
<text x="223.4" y="117.9">1</text>
<text x="223.4" y="120.4">2</text>
<text x="223.4" y="122.9">3</text>
<text x="223.4" y="125.5">4</text>
<text x="35.5" y="143.3">1</text>
<text x="35.5" y="140.7">2</text>
<text x="35.5" y="138.2">3</text>
<text x="107.9" y="157.2">1</text>
<text x="107.9" y="159.8">2</text>
<text x="107.9" y="162.3">3</text>
<text x="107.9" y="164.8">4</text>
<text x="107.9" y="167.4">5</text>
<text x="107.9" y="169.9">6</text>
</g>
<g font-size="1.8" fill="#725600">
<text x="53.3" y="70.9">File:</text>
<text x="58.6" y="70.9">epd.kicad_sch</text>
<text x="119.4" y="70.9">File:</text>
<text x="124.6" y="70.9">usb-c.kicad_sch</text>
<text x="214.6" y="70.9">File:</text>
<text x="219.9" y="70.9">battery_mgmt_v2.kicad_sch</text>
<text x="118.1" y="116.6">File:</text>
<text x="123.3" y="116.6">storage.kicad_sch</text>
<text x="182.9" y="143.3">File:</text>
<text x="188.1" y="143.3">input.kicad_sch</text>
<text x="124.5" y="175">File:</text>
<text x="129.7" y="175">haptics.kicad_sch</text>
</g>
</svg>
